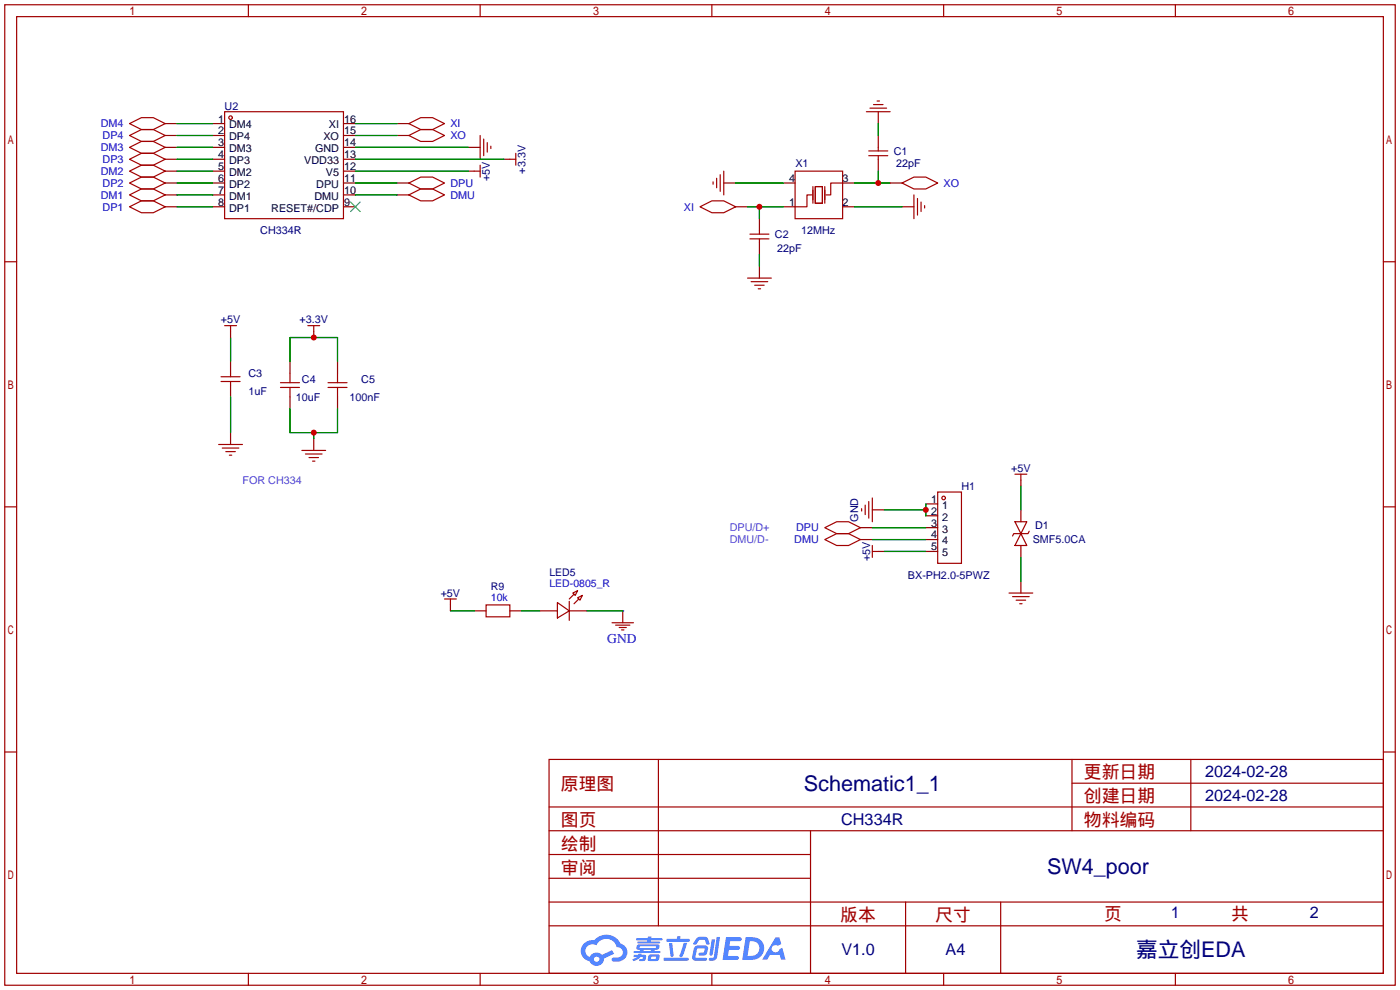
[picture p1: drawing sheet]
<svg xmlns="http://www.w3.org/2000/svg" width="299mm" height="212mm" viewBox="0 0 299 212" stroke-linecap="round" stroke-linejoin="round" font-family="sans-serif">
<g fill="none" stroke="#a10000" stroke-width=".25">
<path d="M1 1h297.2v209.6h-297.2zM3.6 3.6h292.1v204.4h-292.1zM53.1 1v2.6M102.6 1v2.6M152.1 1v2.6M201.7 1v2.6M251.2 1v2.6M1 55.9h2.6M295.7 55.9h2.5M1 108.3h2.6M295.7 108.3h2.5M1 160.7h2.6"/>
<path d="M117.3 162.3h178.4v45.7h-178.4zM117.3 177.5h178.4M117.3 172.5h178.4M140.7 162.3v35.6M173.2 177.5v30.5M229.1 162.3v15.2M229.1 167.4h66.6M254.5 162.3v15.2M295.7 160.7h2.5M117.3 182.6h55.9M117.3 197.9h178.4M117.3 192.8h178.4"/>
<path d="M117.3 187.7h55.9M193.5 192.8v15.2M213.9 192.8v15.2M53.1 208v2.6M102.6 208v2.6M152.1 208v2.6M201.7 208v2.6M251.2 208v2.6"/>
</g>
<g fill="#5487ff">
<path d="M155.2 200.3h2.6a.48 .48 0 0 1 .7 .4 .48 .48 0 0 1-.6 .4h-1.8l-.2 1.1h1.9a.43 .43 0 0 1 .4 .4 .43 .43 0 0 1-.5 .4h-1.9l-.2 1.3h1.7a.45 .45 0 0 1 .5 .2 .45 .45 0 0 1-.1 .6h-3.3z"/>
<path d="M165.7 200.3h.9l.4 1.5-.8 .3a.84 .84 0 0 0-1.2 .3 .84 .84 0 0 0 .4 1.1 .84 .84 0 0 0 1.1-.4l.1-.2 .6-.3 .7 2.5h-1l-.2-1h-2.1l-.6 1h-1.1z"/>
<path d="M152.1 200.8h.7l-.5 3.1a.36 .36 0 0 1-.3 .3 .36 .36 0 0 1-.4-.3z"/>
<path d="M153.2 200.2h.7l-.6 4.3a1.13 1.13 0 0 1-1.8 .6l.2-.4h.7l.2-.2z"/>
<path d="M148.9 200.6l.6-.4h1a.77 .77 0 0 1 .9 .5l.3 1-.2 .2h-.5l-.3-.9-.2-.2-1 .1-.7 1-.6-.1-.1-.2z"/>
<path d="M148.4 202.4l.6-.3h1.7a.81 .81 0 0 1 .7 .5 .81 .81 0 0 1-.2 .8 .81 .81 0 0 1-.9 .8h-.7a.32 .32 0 0 1-.3-.3 .32 .32 0 0 1 .4-.3h.7l.2-.9-1.6 .1-.4 1.8 2.2 .1a.32 .32 0 0 1 .3 .4 .32 .32 0 0 1-.4 .2h-2.2l-.5-.3-.1-.5z"/>
<path d="M141.9 204.7h5a.33 .33 0 0 1 .3 .3 .33 .33 0 0 1-.3 .3h-4.9l-.2-.1z"/>
<path d="M146.1 201.5h.8l-.7 2a.98 .98 0 0 1-.7 1.1l-.3-.3z"/>
<path d="M143 201.6h.7l.3 2.5a.34 .34 0 0 1-.3 .4 .34 .34 0 0 1-.4-.3z"/>
<path d="M142.5 200.7h2.1l.3-.6h.6l-.1 .6h1.7a.32 .32 0 0 1 .4 .3 .32 .32 0 0 1-.4 .3h-4.5l-.2-.2z"/>
<path d="M135.5 204.1h.9l.1-.3h.6v.3h.8a.82 .82 0 0 1-.5 1.3h-.8v-.4l.7-.1 .1-.3a.68 .68 0 0 0-1 .4l-1.1 .4-.1-.4 .9-.5h-.7z"/>
<path d="M136 200.5h2.4l.1-.3h.7v.3h2.2l.2 .3-.2 .2h-2.3v.2h1.8l.2 .3-.2 .1h-4.5l-.1-.4h2l.1-.2h-2.3l-.1-.2z"/>
<path d="M159.4 200.3l-.8 4.9h1.7a2.5 2.5 0 0 0 3-2.5 2.5 2.5 0 0 0-3.1-2.4zM160.3 201.1a1.61 1.61 0 0 1 2 1.5 1.61 1.61 0 0 1-1.8 1.7h-.7z"/>
<path d="M136.2 202a.55 .55 0 0 0-.2 .8 .55 .55 0 0 0 .7 .2l.1 .3h-1.3v.3l5.4 .1 .3-.2-.2-.2h-1.2l.2-.3a.7 .7 0 0 0 .8-.3 .7 .7 0 0 0 0-.8l-4.2-.1zM136.8 202.3l3.3-.1 .1 .1-.2 .3h-3.2zM137.5 203h1.7l-.2 .3h-1.4z"/>
<path d="M138.6 204.2a1.05 1.05 0 0 0 0 1.2 2.91 2.91 0 0 0 2.2-.2 .98 .98 0 0 0 0-1.2h-1.6zM139.2 204.5l.9-.1 .1 .4-.2 .2-.8-.1z"/>
<path d="M124.9 201.6a2.23 2.23 0 0 0-.7 2.3 2.23 2.23 0 0 0 1.8 1.6 1.58 1.58 0 0 0 1.8 .9 1.58 1.58 0 0 0 1.3-1.5l2.2-1.1-.5-.7-2.1 1a1.65 1.65 0 0 0-2.7 .4 1.45 1.45 0 0 1-.8-1.9 1.45 1.45 0 0 1 2-.7l.3 .1a2.3 2.3 0 0 1 2.3-1.3 2.3 2.3 0 0 1 2 1.7 1.12 1.12 0 0 1 1.3 1 1.12 1.12 0 0 1-1.1 1.2h-.7a.45 .45 0 0 0-.6 .4 .45 .45 0 0 0 .5 .5 2.21 2.21 0 0 0 2.2-.5 2.21 2.21 0 0 0 .5-2.3 2.13 2.13 0 0 0-1.3-1.1 3.3 3.3 0 0 0-5.6-.7l-1.1 .1zM127 205a.57 .57 0 0 1 1.1 0 .57 .57 0 0 1-1.1 0z"/>
</g>
<g fill="none" stroke="#870000" stroke-width=".25">
<path d="M35.3 39.1h2.5M35.3 26.4h2.5M35.3 29h2.5M35.3 31.5h2.5M35.3 34h2.5M35.3 36.6h2.5M45.5 39.1h2.5M45.5 26.4h2.5M45.5 29h2.5M45.5 31.5h2.5M45.5 34h2.5M45.5 36.6h2.5"/>
<path d="M73.4 39.1h2.5M73.4 26.4h2.5M73.4 29h2.5M73.4 31.5h2.5M73.4 34h2.5M73.4 36.6h2.5M84.8 39.1h2.6M84.8 26.4h2.6M84.8 29h2.6M100.1 31.5h2.5M100.1 36.6h1.2M107.7 34h1.3"/>
<path d="M154.7 39.1h2.5M167.4 39.1h2.5M180.1 39.1h2.5M187.7 23.9v2.5M187.7 29v2.5M187.7 34v2.6M190.2 39.1h2.6M35.3 44.2h2.5M35.3 41.7h2.5M45.5 44.2h2.5M45.5 41.7h2.5M73.4 44.2h2.5"/>
<path d="M73.4 41.7h2.5M84.8 41.7h2.6M157.2 44.2h2.6M162.3 46.7v2.6M162.3 51.8v2.6M162.3 56.9v2.5M167.4 44.2h2.5M180.1 44.2h2.5M192.8 44.2h2.5M49.3 70.9v1.2M49.3 77.2v2.6M62 77.2v2.6"/>
<path d="M67.1 70.9v1.2M72.1 77.2v2.6M49.3 82.3v2.5M49.3 92.5v2.5M62 84.8v2.6M67.1 93.7v2.6M72.1 84.8v2.6M183.9 112.8h2.5M183.9 115.3h2.5M186.4 109h2.6M187.7 117.9h1.3M197.9 107.7h2.5"/>
<path d="M197.9 110.2h2.5M197.9 112.8h2.5M197.9 115.3h2.5M197.9 117.9h2.5M218.2 102.6v1.3M218.2 109v2.5M218.2 116.6v2.5M96.3 129.3v1.3M101.3 130.6h2.6M109 130.6h2.5M115.3 130.6h3.8M121.7 130.6h3.8"/>
<path d="M218.2 124.2v2.5"/>
</g>
<g fill="none" stroke="#a10000" stroke-width=".25">
<path d="M27.7 26.4l2.5-1.3h2.6l2.5 1.3-2.5 1.3h-2.6zM27.7 29l2.5-1.3h2.6l2.5 1.3-2.5 1.2h-2.6zM27.7 31.5l2.5-1.3h2.6l2.5 1.3-2.5 1.3h-2.6zM27.7 34l2.5-1.2h2.6l2.5 1.2-2.5 1.3h-2.6zM27.7 36.6l2.5-1.3h2.6l2.5 1.3-2.5 1.2h-2.6zM27.7 39.1l2.5-1.3h2.6l2.5 1.3-2.5 1.3h-2.6zM48 23.9h25.4v22.8h-25.4zM87.4 26.4l2.5-1.3h2.6l2.5 1.3-2.5 1.3h-2.6zM87.4 29l2.5-1.3h2.6l2.5 1.3-2.5 1.2h-2.6zM87.4 39.1l2.5-1.3h2.6l2.5 1.3-2.5 1.3h-2.6zM101.3 36.6h1.3M102.6 29v5"/>
<path d="M102.6 35.3v2.5M103.4 29.7v3.6M104.1 30.5v2M104.9 31.2v.6M109 34h1.2M110.2 32.8v2.5M152.4 38.9v.5M153.2 38.1v2M153.9 37.3v3.6M154.7 36.6v5.1M169.9 36.6h10.2v10.1h-10.2zM173.7 39.9v3.5"/>
<path d="M174.2 39.9h1.6v3.5h-1.6zM176.3 39.9v3.5M180.1 39.1h-2.6v2.6h-1M185.2 23.9h5M185.7 33.3h4M185.7 32.3h4M185.9 23.1h3.6M186.7 22.4h2M187.5 21.6h.5M187.7 31.5v.8M187.7 33.3v.7M192.8 39.1l2.5-1.3h2.6l2.5 1.3-2.5 1.3h-2.6z"/>
<path d="M27.7 41.7l2.5-1.3h2.6l2.5 1.3-2.5 1.2h-2.6zM27.7 44.2l2.5-1.3h2.6l2.5 1.3-2.5 1.3h-2.6zM87.4 41.7l2.5-1.3h2.6l2.5 1.3-2.5 1.2h-2.6zM149.6 44.2l2.5-1.3h2.6l2.5 1.3-2.5 1.3h-2.6zM159.8 59.4h5M160.3 51.1h4M160.3 50h4M162.3 49.3v.7M162.3 51.1v.7M173.5 41.7h-1v2.5h-2.6M195.3 41.7v5M196.1 42.4v3.6"/>
<path d="M196.8 43.2v2M197.6 43.9v.5M48 69.6h2.5M49.3 69.6v1.3M49.3 79.8v.7M62 79.8v2M65.8 69.6h2.5M67.1 69.6v1.3M72.1 79.8v2M160.5 60.2h3.6M161.3 61h2M162.1 61.7h.5"/>
<path d="M46.7 95h5.1M47.2 81.5h4.1M47.2 80.5h4.1M47.5 95.8h3.6M48.3 96.5h2M49 97.3h.5M49.3 81.5v.8M59.9 82.8h4.1M59.9 81.8h4.1M62 82.8v2M64.5 96.3h5.1M65.3 97h3.5"/>
<path d="M66 97.8h2.1M66.8 98.6h.5M70.1 82.8h4.1M70.1 81.8h4.1M72.1 82.8v2M176.3 112.8l2.5-1.3h2.6l2.5 1.3-2.5 1.2h-2.6zM176.3 115.3l2.5-1.3h2.6l2.5 1.3-2.5 1.3h-2.6zM184.1 108.7v.5M184.9 107.9v2.1M185.7 107.2v3.5M186.4 106.4v5.1M186.4 116.6v2.5"/>
<path d="M186.4 117.9h1.3M200.4 105.2h5.1v15.2h-5.1zM216.9 111.5h2.6l-1.3 2.5zM216.9 101.3h2.6M218.2 114l1.3 2.6h-2.6zM218.2 101.3v1.3M220 113.5l-.3 .5h-3l-.3 .6M95 128h2.5M96.3 128v1.3M103.9 129.3h5.1v2.5h-5.1zM119.1 128.8l2.6 1.8-2.6 1.5zM121.7 128.5v4.1"/>
<path d="M122.4 126.7l1-.5-.5 1.1zM122.7 127l-1 1M123.4 127.8l1.1-.5-.5 1zM123.7 128l-1 1M130.8 133.1h4.6M131.6 133.6h3M132.3 134.1h1.6M132.8 134.6h.5M133.1 130.6v2.5M215.6 126.7h5.1M216.4 127.5h3.6M217.2 128.3h2"/>
<path d="M217.9 129h.5"/>
<circle cx="49.3" cy="25.1" r=".38"/>
<circle cx="201.7" cy="106.4" r=".38"/>
</g>
<g fill="none" stroke="#008700" stroke-width=".25">
<path d="M37.8 39.1h7.7M37.8 26.4h7.7M37.8 29h7.7M37.8 31.5h7.7M37.8 34h7.7M37.8 36.6h7.7M75.9 39.1h8.9M75.9 26.4h8.9M75.9 29h8.9M75.9 31.5h24.2M75.9 34h31.8M75.9 36.6h24.2"/>
<path d="M157.2 39.1h10.2M182.6 39.1h7.6M187.7 26.4v2.6M187.7 36.6v2.5M37.8 44.2h7.7M37.8 41.7h7.7M75.9 41.7h8.9M159.8 44.2h7.6M162.3 44.2v2.5M162.3 54.4v2.5M182.6 44.2h10.2M49.3 72.1v5.1"/>
<path d="M62 77.2v-5.1h10.1v5.1M49.3 84.8v7.7M62 87.4v5.1h10.1v-5.1M67.1 92.5v1.2M186.4 112.8h11.5M186.4 115.3h11.5M189 109h8.9M189 117.9h8.9M197.9 107.7v2.5M218.2 103.9v5.1M218.2 119.1v5.1M96.3 130.6h5"/>
<path d="M111.5 130.6h3.8M125.5 130.6h7.6"/>
</g>
<path d="M74.9 43.2l2.1 2M77 43.2l-2.1 2" fill="none" stroke="#3c3" stroke-width=".25"/>
<path d="M133.1 130.6h.1" fill="none" stroke="#00f" stroke-width=".25"/>
<g fill="#c00">
<circle cx="187.7" cy="39.1" r=".63"/>
<circle cx="67.1" cy="72.1" r=".63"/>
<circle cx="67.1" cy="92.5" r=".63"/>
<circle cx="162.3" cy="44.2" r=".63"/>
<circle cx="197.9" cy="109" r=".63"/>
</g>
<g font-size="4.6" fill="#000080">
<text x="171.8" y="169">Schematic1_1</text>
<text x="223.8" y="186.8">SW4_poor</text>
<text x="242.8" y="204.6">嘉立创EDA</text>
</g>
<g font-size="3.8" fill="#a00000">
<text x="231.6" y="166.4">更新日期</text>
<text x="119.9" y="168.9">原理图</text>
<text x="231.6" y="171.5">创建日期</text>
<text x="119.9" y="176.5">图页</text>
<text x="231.6" y="176.5">物料编码</text>
<text x="119.9" y="181.6">绘制</text>
<text x="119.9" y="186.7">审阅</text>
<text x="179.6" y="196.9">版本</text>
<text x="199.9" y="196.9">尺寸</text>
<text x="236" y="196.6">页</text>
<text x="263.1" y="196.6">共</text>
</g>
<g font-size="3.5" fill="#000080">
<text x="257.6" y="166.1">2024-02-28</text>
<text x="257.6" y="171.1">2024-02-28</text>
<text x="179.8" y="176.2">CH334R</text>
<text x="250.2" y="196.3">1</text>
<text x="280" y="196.3">2</text>
<text x="179.8" y="204.2">V1.0</text>
<text x="202.1" y="204.2">A4</text>
</g>
<text font-size="2.9" fill="#00f" x="129.8" y="137.5">GND</text>
<g font-size="2.3" fill="#000080">
<text x="48" y="23.4">U2</text>
<text x="170" y="35.6">X1</text>
<text x="191" y="33.1">C1</text>
<text x="191.5" y="35.6">22pF</text>
<text x="104.7" y="38.7" transform="rotate(-90 104.7 38.7)">+5V</text>
<text x="112.3" y="37.1" transform="rotate(-90 112.3 37.1)">+3.3V</text>
<text x="55.6" y="50.1">CH334R</text>
<text x="165.6" y="50.9">C2</text>
<text x="166.1" y="53.9">22pF</text>
<text x="171.2" y="50.1">12MHz</text>
<text x="47.2" y="69.1">+5V</text>
<text x="64" y="69.1">+3.3V</text>
<text x="53.1" y="80.6">C3</text>
<text x="64.5" y="81.8">C4</text>
<text x="77.2" y="81.8">C5</text>
<text x="53.1" y="84.4">1uF</text>
<text x="63.2" y="85.6">10uF</text>
<text x="74.7" y="85.6">100nF</text>
<text x="216.1" y="100.9">+5V</text>
<text x="205.5" y="104.7">H1</text>
<text x="183.4" y="111.5" transform="rotate(-90 183.4 111.5)">GND</text>
<text x="221.2" y="113.1">D1</text>
<text x="186" y="119.9" transform="rotate(-90 186 119.9)">+5V</text>
<text x="220.7" y="116.1">SMF5.0CA</text>
<text x="194.1" y="123.7">BX-PH2.0-5PWZ</text>
<text x="94.2" y="127.6">+5V</text>
</g>
<g font-size="2.3" fill="#00f">
<text x="21.5" y="27.2">DM4</text>
<text x="21.9" y="29.8">DP4</text>
<text x="96.3" y="27.2">XI</text>
<text x="96.3" y="29.8">XO</text>
<text x="21.5" y="32.3">DM3</text>
<text x="21.9" y="34.8">DP3</text>
<text x="21.5" y="37.4">DM2</text>
<text x="21.9" y="39.9">DP2</text>
<text x="96.3" y="39.9">DPU</text>
<text x="201.7" y="39.9">XO</text>
<text x="21.5" y="42.5">DM1</text>
<text x="21.9" y="45">DP1</text>
<text x="96.3" y="42.5">DMU</text>
<text x="146.2" y="45">XI</text>
<text x="170.1" y="113.6">DPU</text>
<text x="169.7" y="116.1">DMU</text>
</g>
<g font-size="2.3">
<text x="46.6" y="26.2">1</text>
<text x="46.6" y="28.7">2</text>
<text x="48.9" y="27.5">DM4</text>
<text x="48.9" y="30">DP4</text>
<text x="69.1" y="30">XO</text>
<text x="70.3" y="27.5">XI</text>
<text x="73.5" y="28.7">15</text>
<text x="73.5" y="26.2">16</text>
<text x="46.6" y="31.3">3</text>
<text x="46.6" y="33.8">4</text>
<text x="48.9" y="32.5">DM3</text>
<text x="48.9" y="35.1">DP3</text>
<text x="65" y="35.1">VDD33</text>
<text x="67.3" y="32.5">GND</text>
<text x="73.5" y="33.8">13</text>
<text x="73.5" y="31.3">14</text>
<text x="46.6" y="36.3">5</text>
<text x="46.6" y="38.9">6</text>
<text x="46.6" y="41.4">7</text>
<text x="48.9" y="37.6">DM2</text>
<text x="48.9" y="40.2">DP2</text>
<text x="67.6" y="40.2">DPU</text>
<text x="69.6" y="37.6">V5</text>
<text x="73.5" y="41.4">10</text>
<text x="73.5" y="38.9">11</text>
<text x="73.5" y="36.3">12</text>
<text x="168.6" y="38.9">4</text>
<text x="180.1" y="38.9">3</text>
<text x="46.6" y="44">8</text>
<text x="48.9" y="42.7">DM1</text>
<text x="48.9" y="45.2">DP1</text>
<text x="58" y="45.2">RESET#/CDP</text>
<text x="67.2" y="42.7">DMU</text>
<text x="73.5" y="44">9</text>
<text x="168.6" y="44">1</text>
<text x="180.1" y="44">2</text>
<text x="199" y="107.5">1</text>
<text x="199" y="110">2</text>
<text x="199" y="112.5">3</text>
<text x="201.3" y="108.7">1</text>
<text x="201.3" y="111.3">2</text>
<text x="201.3" y="113.8">3</text>
<text x="199" y="115.1">4</text>
<text x="199" y="117.6">5</text>
<text x="201.3" y="116.4">4</text>
<text x="201.3" y="118.9">5</text>
</g>
<g font-size="2.3" fill="#63f">
<text x="51.8" y="103.4">FOR CH334</text>
<text x="156" y="113.6">DPU/D+</text>
<text x="156" y="116.1">DMU/D-</text>
</g>
<g font-size="2.2" fill="#000080">
<text x="117.4" y="123.1">LED5</text>
<text x="104.9" y="126.1">R9</text>
</g>
<g font-size="2.2" fill="#00f">
<text x="117.4" y="125.4">LED-0805_R</text>
<text x="104.9" y="128.4">10k</text>
</g>
</svg>
